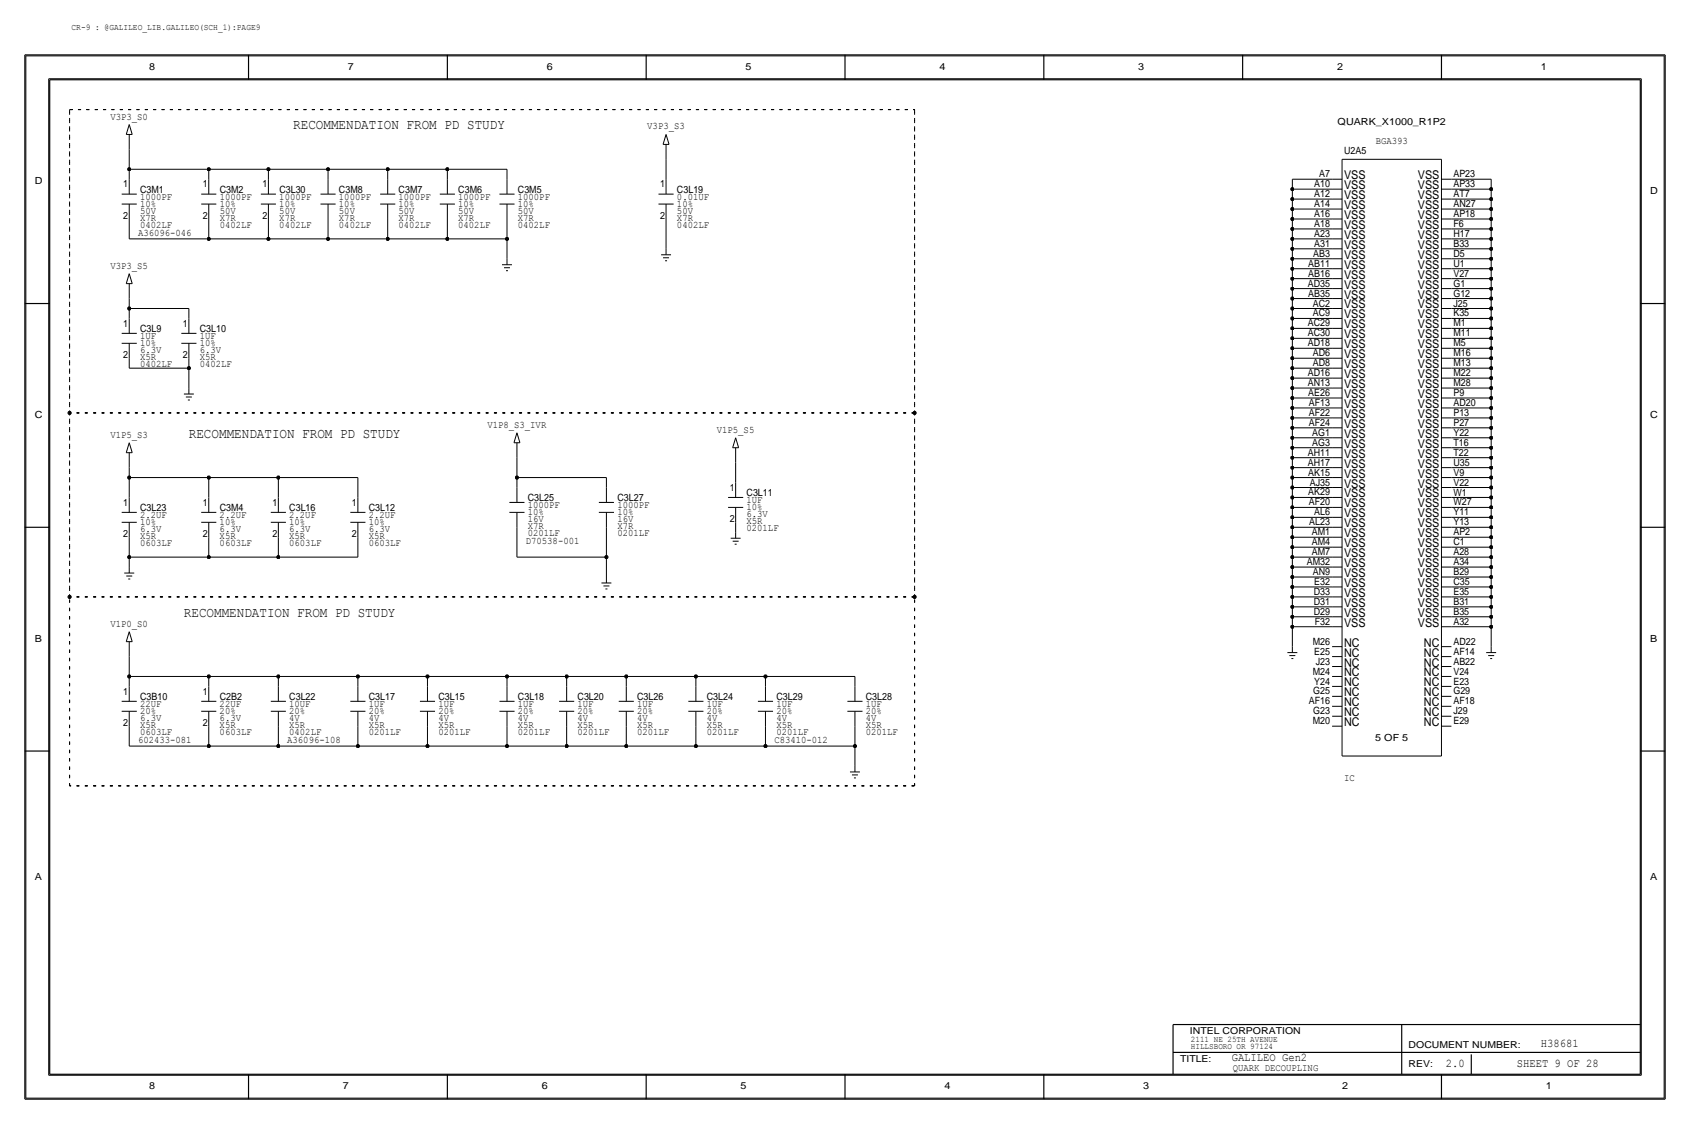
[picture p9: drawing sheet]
<svg xmlns="http://www.w3.org/2000/svg" width="432mm" height="287mm" viewBox="0 0 432 287" stroke-linecap="round" stroke-linejoin="round" font-family="sans-serif">
<g fill="none" stroke="#000" stroke-width=".26">
<path d="M6.6 14.3h418.6zM6.6 14.3v266.2zM425.2 14.3v266.2zM12.4 20.1v254.5zM12.4 20.1h407zM32.3 34.3h1.5zM33 31.8l-.7 2.5zM33 38.2v5zM33 34.3v3.9zM33 31.8l.8 2.5zM169.4 36.9h1.5zM170.2 36.9v3.8z"/>
<path d="M170.2 34.3l.7 2.6zM170.2 34.3l-.8 2.6zM419.4 20.1v254.5zM31.1 49.6h3.9zM31.1 52.1h3.9zM33 43.2h20.3zM33 55.9v5.1zM33 43.2v2.6zM33 52.1v3.8zM33 45.8v3.8zM51.4 49.6h3.9zM51.4 52.1h3.9z"/>
<path d="M53.3 55.9v5.1zM53.3 43.2v2.6zM53.3 43.2h15.3zM53.3 52.1v3.8zM53.3 45.8v3.8zM66.6 49.6h3.9zM66.6 52.1h3.9zM68.6 55.9v5.1zM68.6 43.2v2.6zM68.6 52.1v3.8zM68.6 45.8v3.8zM68.6 43.2h15.2z"/>
<path d="M81.9 49.6h3.9zM81.9 52.1h3.9zM83.8 55.9v5.1zM83.8 43.2v2.6zM83.8 52.1v3.8zM83.8 45.8v3.8zM83.8 43.2h15.3zM97.1 49.6h3.9zM97.1 52.1h3.9zM99.1 43.2h15.2zM99.1 55.9v5.1zM99.1 43.2v2.6z"/>
<path d="M99.1 52.1v3.8zM99.1 45.8v3.8zM112.4 49.6h3.8zM112.4 52.1h3.8zM114.3 43.2h15.2zM114.3 55.9v5.1zM114.3 43.2v2.6zM114.3 52.1v3.8zM114.3 45.8v3.8zM127.6 49.6h3.9zM127.6 52.1h3.9zM129.5 55.9v5.1z"/>
<path d="M129.5 43.2v2.6zM129.5 52.1v3.8zM129.5 45.8v3.8zM168.2 49.6h3.9zM168.2 52.1h3.9zM170.2 55.9v7.7zM170.2 40.7v5.1zM170.2 52.1v3.8zM170.2 45.8v3.8zM330.2 45.8h10.2zM330.2 45.8v2.5zM330.2 48.3h10.2z"/>
<path d="M330.2 48.3v2.6zM330.2 50.9h10.2zM330.2 50.9v2.5zM330.2 53.4h10.2zM330.2 53.4v2.5zM330.2 55.9h10.2zM330.2 55.9v2.6zM330.2 58.5h10.2zM330.2 58.5v2.5zM340.4 53.4h2.5zM340.4 55.9h2.5zM340.4 58.5h2.5z"/>
<path d="M340.4 45.8h2.5zM340.4 48.3h2.5zM340.4 50.9h2.5zM342.9 40.7h25.4zM342.9 40.7v152.4zM368.3 48.3h2.5zM368.3 50.9h2.5zM368.3 53.4h2.5zM368.3 55.9h2.5zM368.3 58.5h2.5zM368.3 45.8h2.5zM368.3 40.7v152.4z"/>
<path d="M370.8 45.8h10.2zM370.8 48.3h10.2zM370.8 50.9h10.2zM370.8 53.4h10.2zM370.8 55.9h10.2zM370.8 58.5h10.2zM381 45.8v2.5zM381 48.3v2.6zM381 50.9v2.5zM381 53.4v2.5zM381 55.9v2.6zM381 58.5v2.5z"/>
<path d="M32.3 72.4h1.5zM33 61h20.3zM33 78.8h15.3zM33 69.9l-.7 2.5zM33 78.8v2.5zM33 76.3v2.5zM33 72.4v3.9zM33 69.9l.8 2.5zM48.3 78.8v2.5zM53.3 61h15.3zM68.6 61h15.2zM83.8 61h15.3z"/>
<path d="M99.1 61h15.2zM114.3 61h15.2zM128.3 67.6h2.5zM128.8 68.4h1.5zM129.3 69.1h.5zM129.5 61v5.1zM129.5 66.1v1.5zM168.9 65.1h2.6zM169.4 65.8h1.5zM169.9 66.6h.5zM170.2 63.6v1.5zM330.2 68.6h10.2z"/>
<path d="M330.2 73.7h10.2zM330.2 78.8h10.2zM330.2 61h10.2zM330.2 61v2.6zM330.2 63.6h10.2zM330.2 66.1h10.2zM330.2 63.6v2.5zM330.2 66.1v2.5zM330.2 68.6v2.6zM330.2 71.2h10.2zM330.2 71.2v2.5zM330.2 73.7v2.6z"/>
<path d="M330.2 76.3h10.2zM330.2 76.3v2.5zM330.2 78.8v2.5zM340.4 68.6h2.5zM340.4 71.2h2.5zM340.4 73.7h2.5zM340.4 76.3h2.5zM340.4 66.1h2.5zM340.4 78.8h2.5zM340.4 61h2.5zM340.4 63.6h2.5zM368.3 68.6h2.5z"/>
<path d="M368.3 71.2h2.5zM368.3 73.7h2.5zM368.3 76.3h2.5zM368.3 78.8h2.5zM368.3 66.1h2.5zM368.3 61h2.5zM368.3 63.6h2.5zM370.8 71.2h10.2zM370.8 76.3h10.2zM370.8 61h10.2zM370.8 63.6h10.2zM370.8 66.1h10.2z"/>
<path d="M370.8 68.6h10.2zM370.8 73.7h10.2zM370.8 78.8h10.2zM381 61v2.6zM381 63.6v2.5zM381 66.1v2.5zM381 68.6v2.6zM381 71.2v2.5zM381 73.7v2.6zM381 76.3v2.5zM381 78.8v2.5zM31.1 85.1h3.9z"/>
<path d="M31.1 87.7h3.9zM33 94h15.3zM33 91.5v2.5zM33 87.7v3.8zM33 81.3v3.8zM46.3 85.1h3.9zM46.3 87.7h3.9zM48.3 94v5.1zM48.3 91.5v2.5zM48.3 87.7v3.8zM48.3 81.3v3.8zM48.3 99.1v1.5z"/>
<path d="M330.2 83.9h10.2zM330.2 89h10.2zM330.2 94h10.2zM330.2 99.1h10.2zM330.2 81.3h10.2zM330.2 81.3v2.6zM330.2 83.9v2.5zM330.2 86.4h10.2zM330.2 86.4v2.6zM330.2 89v2.5zM330.2 91.5h10.2zM330.2 91.5v2.5z"/>
<path d="M330.2 94v2.6zM330.2 96.6h10.2zM330.2 96.6v2.5zM330.2 99.1v2.6zM340.4 94h2.5zM340.4 96.6h2.5zM340.4 99.1h2.5zM340.4 91.5h2.5zM340.4 81.3h2.5zM340.4 83.9h2.5zM340.4 86.4h2.5zM340.4 89h2.5z"/>
<path d="M368.3 91.5h2.5zM368.3 94h2.5zM368.3 96.6h2.5zM368.3 99.1h2.5zM368.3 89h2.5zM368.3 81.3h2.5zM368.3 83.9h2.5zM368.3 86.4h2.5zM370.8 81.3h10.2zM370.8 86.4h10.2zM370.8 91.5h10.2zM370.8 96.6h10.2z"/>
<path d="M370.8 83.9h10.2zM370.8 89h10.2zM370.8 94h10.2zM370.8 99.1h10.2zM381 81.3v2.6zM381 83.9v2.5zM381 86.4v2.6zM381 89v2.5zM381 91.5v2.5zM381 94v2.6zM381 96.6v2.5zM381 99.1v2.6z"/>
<path d="M32.3 115.6h1.5zM33 113.1l-.7 2.5zM33 119.4v2.6zM33 115.6v3.8zM33 113.1l.8 2.5zM47 100.6h2.5zM47.5 101.4h1.5zM48 102.2h.5zM131.3 113.1h1.5zM132.1 116.9v5.1zM132.1 113.1v3.8zM132.1 110.5l.7 2.6z"/>
<path d="M132.1 110.5l-.8 2.6zM187.2 114.4h1.5zM188 118.2v5zM188 114.4v3.8zM188 111.8l.7 2.6zM188 111.8l-.8 2.6zM330.2 104.2h10.2zM330.2 109.3h10.2zM330.2 114.4h10.2zM330.2 119.4h10.2zM330.2 101.7h10.2zM330.2 101.7v2.5z"/>
<path d="M330.2 104.2v2.5zM330.2 106.7h10.2zM330.2 106.7v2.6zM330.2 109.3v2.5zM330.2 111.8h10.2zM330.2 111.8v2.6zM330.2 114.4v2.5zM330.2 116.9h10.2zM330.2 116.9v2.5zM330.2 119.4v2.6zM340.4 119.4h2.5zM340.4 116.9h2.5z"/>
<path d="M340.4 101.7h2.5zM340.4 104.2h2.5zM340.4 106.7h2.5zM340.4 109.3h2.5zM340.4 111.8h2.5zM340.4 114.4h2.5zM368.3 119.4h2.5zM368.3 116.9h2.5zM368.3 111.8h2.5zM368.3 114.4h2.5zM368.3 101.7h2.5zM368.3 104.2h2.5z"/>
<path d="M368.3 106.7h2.5zM368.3 109.3h2.5zM370.8 101.7h10.2zM370.8 106.7h10.2zM370.8 111.8h10.2zM370.8 116.9h10.2zM370.8 104.2h10.2zM370.8 109.3h10.2zM370.8 114.4h10.2zM370.8 119.4h10.2zM381 101.7v2.5zM381 104.2v2.5z"/>
<path d="M381 106.7v2.6zM381 109.3v2.5zM381 111.8v2.6zM381 114.4v2.5zM381 116.9v2.5zM381 119.4v2.6zM31.1 130.9h3.9zM31.1 133.4h3.9zM33 122h20.3zM33 122v5.1zM33 137.2v5.1zM33 133.4v3.8z"/>
<path d="M33 127.1v3.8zM51.4 130.9h3.9zM51.4 133.4h3.9zM53.3 122v5.1zM53.3 137.2v5.1zM53.3 133.4v3.8zM53.3 127.1v3.8zM53.3 122h17.8zM69.2 130.9h3.9zM69.2 133.4h3.9zM71.1 122h20.3zM71.1 122v5.1z"/>
<path d="M71.1 137.2v5.1zM71.1 133.4v3.8zM71.1 127.1v3.8zM89.5 130.9h3.9zM89.5 133.4h3.9zM91.4 122v5.1zM91.4 137.2v5.1zM91.4 133.4v3.8zM91.4 127.1v3.8zM130.1 128.3h3.9zM130.1 130.9h3.9zM132.1 122h22.8z"/>
<path d="M132.1 122v2.5zM132.1 134.7v7.6zM132.1 130.9v3.8zM132.1 124.5v3.8zM153 128.3h3.9zM153 130.9h3.9zM154.9 122v2.5zM154.9 134.7v7.6zM154.9 130.9v3.8zM154.9 124.5v3.8zM186 127.1h3.9zM186 129.6h3.9z"/>
<path d="M186.7 137.5h2.5zM187.2 138.2h1.5zM187.7 139h.5zM188 133.4v2.5zM188 135.9v1.6zM188 129.6v3.8zM188 123.2v3.9zM330.2 124.5h10.2zM330.2 129.6h10.2zM330.2 134.7h10.2zM330.2 139.8h10.2zM330.2 122h10.2z"/>
<path d="M330.2 122v2.5zM330.2 124.5v2.6zM330.2 127.1h10.2zM330.2 127.1v2.5zM330.2 129.6v2.5zM330.2 132.1h10.2zM330.2 132.1v2.6zM330.2 134.7v2.5zM330.2 137.2h10.2zM330.2 137.2v2.6zM330.2 139.8v2.5zM340.4 124.5h2.5z"/>
<path d="M340.4 122h2.5zM340.4 127.1h2.5zM340.4 129.6h2.5zM340.4 132.1h2.5zM340.4 134.7h2.5zM340.4 137.2h2.5zM340.4 139.8h2.5zM368.3 137.2h2.5zM368.3 122h2.5zM368.3 124.5h2.5zM368.3 127.1h2.5zM368.3 129.6h2.5z"/>
<path d="M368.3 132.1h2.5zM368.3 134.7h2.5zM368.3 139.8h2.5zM370.8 137.2h10.2zM370.8 132.1h10.2zM370.8 127.1h10.2zM370.8 122h10.2zM370.8 139.8h10.2zM370.8 134.7h10.2zM370.8 129.6h10.2zM370.8 124.5h10.2zM381 139.8v2.5z"/>
<path d="M381 137.2v2.6zM381 134.7v2.5zM381 132.1v2.6zM381 129.6v2.5zM381 127.1v2.5zM381 124.5v2.6zM381 122v2.5zM31.7 146.4h2.6zM32.3 147.1h1.5zM32.8 147.9h.5zM33 142.3h20.3zM33 142.3v2.5z"/>
<path d="M33 144.8v1.6zM53.3 142.3h17.8zM71.1 142.3h20.3zM132.1 142.3h22.8zM153.7 148.9h2.5zM154.2 149.7h1.5zM154.7 150.4h.5zM154.9 142.3v5.1zM154.9 147.4v1.5zM330.2 144.8h10.2zM330.2 149.9h10.2zM330.2 155h10.2z"/>
<path d="M330.2 142.3h10.2zM330.2 142.3v2.5zM330.2 144.8v2.6zM330.2 147.4h10.2zM330.2 147.4v2.5zM330.2 149.9v2.6zM330.2 152.5h10.2zM330.2 152.5v2.5zM330.2 155v2.5zM330.2 157.5h10.2zM330.2 157.5v2.6zM340.4 147.4h2.5z"/>
<path d="M340.4 144.8h2.5zM340.4 157.5h2.5zM340.4 155h2.5zM340.4 152.5h2.5zM340.4 149.9h2.5zM340.4 142.3h2.5zM368.3 157.5h2.5zM368.3 144.8h2.5zM368.3 147.4h2.5zM368.3 155h2.5zM368.3 149.9h2.5zM368.3 152.5h2.5z"/>
<path d="M368.3 142.3h2.5zM370.8 157.5h10.2zM370.8 152.5h10.2zM370.8 147.4h10.2zM370.8 142.3h10.2zM370.8 155h10.2zM370.8 149.9h10.2zM370.8 144.8h10.2zM381 157.5v2.6zM381 155v2.5zM381 152.5v2.5zM381 149.9v2.6z"/>
<path d="M381 147.4v2.5zM381 144.8v2.6zM381 142.3v2.5zM31.1 179.1h3.9zM32.3 163.9h1.5zM33 161.3l-.7 2.6zM33 172.8v2.5zM33 167.7v5.1zM33 172.8h20.3zM33 163.9v3.8zM33 161.3l.8 2.6zM33 175.3v3.8z"/>
<path d="M51.4 179.1h3.9zM53.3 172.8v2.5zM53.3 175.3v3.8zM53.3 172.8h17.8zM69.2 179.1h3.9zM71.1 172.8v2.5zM71.1 172.8h20.3zM71.1 175.3v3.8zM89.5 179.1h3.9zM91.4 172.8v2.5zM91.4 172.8h17.8zM91.4 175.3v3.8z"/>
<path d="M107.3 179.1h3.9zM109.2 172.8v2.5zM109.2 172.8h20.3zM109.2 175.3v3.8zM127.6 179.1h3.9zM129.5 172.8v2.5zM129.5 172.8h15.3zM129.5 175.3v3.8zM142.8 179.1h3.9zM144.8 172.8v2.5zM144.8 175.3v3.8zM144.8 172.8h15.2z"/>
<path d="M158.1 179.1h3.9zM160 172.8h17.8zM160 172.8v2.5zM160 175.3v3.8zM175.9 179.1h3.8zM177.8 172.8v2.5zM177.8 172.8h17.8zM177.8 175.3v3.8zM193.6 179.1h3.9zM195.6 172.8h22.8zM195.6 172.8v2.5zM195.6 175.3v3.8z"/>
<path d="M216.5 179.1h3.9zM218.4 172.8v2.5zM218.4 175.3v3.8zM328.9 166.7h2.6zM329.4 167.4h1.6zM329.9 168.2h.6zM330.2 160.1h10.2zM330.2 160.1v5.1zM330.2 165.2v1.5zM340.4 177.9h2.5zM340.4 175.3h2.5zM340.4 172.8h2.5z"/>
<path d="M340.4 170.2h2.5zM340.4 167.7h2.5zM340.4 165.2h2.5zM340.4 160.1h2.5zM368.3 177.9h2.5zM368.3 175.3h2.5zM368.3 172.8h2.5zM368.3 170.2h2.5zM368.3 167.7h2.5zM368.3 165.2h2.5zM368.3 160.1h2.5zM370.8 160.1h10.2z"/>
<path d="M379.7 166.7h2.6zM380.2 167.4h1.6zM380.7 168.2h.6zM381 160.1v5.1zM381 165.2v1.5zM31.1 181.7h3.9zM33 185.5v5.1zM33 190.6h20.3zM33 181.7v3.8zM51.4 181.7h3.9zM53.3 185.5v5.1zM53.3 190.6h17.8z"/>
<path d="M53.3 181.7v3.8zM69.2 181.7h3.9zM71.1 190.6h20.3zM71.1 185.5v5.1zM71.1 181.7v3.8zM89.5 181.7h3.9zM91.4 185.5v5.1zM91.4 181.7v3.8zM91.4 190.6h17.8zM107.3 181.7h3.9zM109.2 190.6h20.3zM109.2 185.5v5.1z"/>
<path d="M109.2 181.7v3.8zM127.6 181.7h3.9zM129.5 185.5v5.1zM129.5 181.7v3.8zM129.5 190.6h15.3zM142.8 181.7h3.9zM144.8 185.5v5.1zM144.8 181.7v3.8zM144.8 190.6h15.2zM158.1 181.7h3.9zM160 190.6h17.8zM160 185.5v5.1z"/>
<path d="M160 181.7v3.8zM175.9 181.7h3.8zM177.8 185.5v5.1zM177.8 181.7v3.8zM177.8 190.6h17.8zM193.6 181.7h3.9zM195.6 190.6h22.8zM195.6 185.5v5.1zM195.6 181.7v3.8zM216.5 181.7h3.9zM217.2 197.2h2.5zM217.7 197.9h1.5z"/>
<path d="M218.2 198.7h.5zM218.4 190.6v5zM218.4 185.5v5.1zM218.4 195.6v1.6zM218.4 181.7v3.8zM340.4 185.5h2.5zM340.4 182.9h2.5zM340.4 180.4h2.5zM342.9 193.1h25.4zM368.3 185.5h2.5zM368.3 182.9h2.5zM368.3 180.4h2.5z"/>
<path d="M12.4 274.6h407zM6.6 280.5h418.6z"/>
</g>
<path d="M17.8 28h215.9zM17.8 28v77.5zM233.7 28v77.5zM17.8 105.5v47zM17.8 105.5h215.9zM233.7 105.5v47zM17.8 152.5v48.2zM17.8 152.5h215.9zM233.7 152.5v48.2zM17.8 200.7h215.9z" fill="none" stroke="#000" stroke-width=".26" stroke-dasharray=".7 1.4" stroke-linecap="butt"/>
<g fill="#000" stroke="#000" stroke-width=".26">
<circle cx="33" cy="43.2" r=".41"/>
<circle cx="53.3" cy="43.2" r=".41"/>
<circle cx="68.6" cy="43.2" r=".41"/>
<circle cx="83.8" cy="43.2" r=".41"/>
<circle cx="99.1" cy="43.2" r=".41"/>
<circle cx="114.3" cy="43.2" r=".41"/>
<circle cx="330.2" cy="50.9" r=".41"/>
<circle cx="330.2" cy="55.9" r=".41"/>
<circle cx="330.2" cy="53.4" r=".41"/>
<circle cx="330.2" cy="58.5" r=".41"/>
<circle cx="330.2" cy="48.3" r=".41"/>
<circle cx="381" cy="58.5" r=".41"/>
<circle cx="381" cy="55.9" r=".41"/>
<circle cx="381" cy="50.9" r=".41"/>
<circle cx="381" cy="53.4" r=".41"/>
<circle cx="381" cy="48.3" r=".41"/>
<circle cx="33" cy="78.8" r=".41"/>
<circle cx="53.3" cy="61" r=".41"/>
<circle cx="68.6" cy="61" r=".41"/>
<circle cx="83.8" cy="61" r=".41"/>
<circle cx="99.1" cy="61" r=".41"/>
<circle cx="114.3" cy="61" r=".41"/>
<circle cx="129.5" cy="61" r=".41"/>
<circle cx="330.2" cy="76.3" r=".41"/>
<circle cx="330.2" cy="73.7" r=".41"/>
<circle cx="330.2" cy="68.6" r=".41"/>
<circle cx="330.2" cy="78.8" r=".41"/>
<circle cx="330.2" cy="61" r=".41"/>
<circle cx="330.2" cy="71.2" r=".41"/>
<circle cx="330.2" cy="66.1" r=".41"/>
<circle cx="330.2" cy="63.6" r=".41"/>
<circle cx="381" cy="76.3" r=".41"/>
<circle cx="381" cy="68.6" r=".41"/>
<circle cx="381" cy="73.7" r=".41"/>
<circle cx="381" cy="61" r=".41"/>
<circle cx="381" cy="71.2" r=".41"/>
<circle cx="381" cy="66.1" r=".41"/>
<circle cx="381" cy="78.8" r=".41"/>
<circle cx="381" cy="63.6" r=".41"/>
<circle cx="48.3" cy="94" r=".41"/>
<circle cx="330.2" cy="83.9" r=".41"/>
<circle cx="330.2" cy="81.3" r=".41"/>
<circle cx="330.2" cy="96.6" r=".41"/>
<circle cx="330.2" cy="89" r=".41"/>
<circle cx="330.2" cy="86.4" r=".41"/>
<circle cx="330.2" cy="94" r=".41"/>
<circle cx="330.2" cy="91.5" r=".41"/>
<circle cx="330.2" cy="99.1" r=".41"/>
<circle cx="381" cy="86.4" r=".41"/>
<circle cx="381" cy="99.1" r=".41"/>
<circle cx="381" cy="96.6" r=".41"/>
<circle cx="381" cy="89" r=".41"/>
<circle cx="381" cy="91.5" r=".41"/>
<circle cx="381" cy="83.9" r=".41"/>
<circle cx="381" cy="81.3" r=".41"/>
<circle cx="381" cy="94" r=".41"/>
<circle cx="17.8" cy="105.5" r=".41"/>
<circle cx="233.7" cy="105.5" r=".41"/>
<circle cx="330.2" cy="109.3" r=".41"/>
<circle cx="330.2" cy="106.7" r=".41"/>
<circle cx="330.2" cy="101.7" r=".41"/>
<circle cx="330.2" cy="104.2" r=".41"/>
<circle cx="330.2" cy="119.4" r=".41"/>
<circle cx="330.2" cy="114.4" r=".41"/>
<circle cx="330.2" cy="116.9" r=".41"/>
<circle cx="330.2" cy="111.8" r=".41"/>
<circle cx="381" cy="114.4" r=".41"/>
<circle cx="381" cy="109.3" r=".41"/>
<circle cx="381" cy="111.8" r=".41"/>
<circle cx="381" cy="119.4" r=".41"/>
<circle cx="381" cy="101.7" r=".41"/>
<circle cx="381" cy="104.2" r=".41"/>
<circle cx="381" cy="106.7" r=".41"/>
<circle cx="381" cy="116.9" r=".41"/>
<circle cx="33" cy="122" r=".41"/>
<circle cx="53.3" cy="122" r=".41"/>
<circle cx="71.1" cy="122" r=".41"/>
<circle cx="132.1" cy="122" r=".41"/>
<circle cx="330.2" cy="137.2" r=".41"/>
<circle cx="330.2" cy="132.1" r=".41"/>
<circle cx="330.2" cy="124.5" r=".41"/>
<circle cx="330.2" cy="139.8" r=".41"/>
<circle cx="330.2" cy="134.7" r=".41"/>
<circle cx="330.2" cy="129.6" r=".41"/>
<circle cx="330.2" cy="122" r=".41"/>
<circle cx="330.2" cy="127.1" r=".41"/>
<circle cx="381" cy="129.6" r=".41"/>
<circle cx="381" cy="127.1" r=".41"/>
<circle cx="381" cy="137.2" r=".41"/>
<circle cx="381" cy="134.7" r=".41"/>
<circle cx="381" cy="139.8" r=".41"/>
<circle cx="381" cy="132.1" r=".41"/>
<circle cx="381" cy="122" r=".41"/>
<circle cx="381" cy="124.5" r=".41"/>
<circle cx="17.8" cy="152.5" r=".41"/>
<circle cx="33" cy="142.3" r=".41"/>
<circle cx="53.3" cy="142.3" r=".41"/>
<circle cx="71.1" cy="142.3" r=".41"/>
<circle cx="154.9" cy="142.3" r=".41"/>
<circle cx="233.7" cy="152.5" r=".41"/>
<circle cx="330.2" cy="152.5" r=".41"/>
<circle cx="330.2" cy="147.4" r=".41"/>
<circle cx="330.2" cy="142.3" r=".41"/>
<circle cx="330.2" cy="155" r=".41"/>
<circle cx="330.2" cy="149.9" r=".41"/>
<circle cx="330.2" cy="144.8" r=".41"/>
<circle cx="330.2" cy="157.5" r=".41"/>
<circle cx="381" cy="152.5" r=".41"/>
<circle cx="381" cy="147.4" r=".41"/>
<circle cx="381" cy="149.9" r=".41"/>
<circle cx="381" cy="142.3" r=".41"/>
<circle cx="381" cy="155" r=".41"/>
<circle cx="381" cy="157.5" r=".41"/>
<circle cx="381" cy="144.8" r=".41"/>
<circle cx="33" cy="172.8" r=".41"/>
<circle cx="53.3" cy="172.8" r=".41"/>
<circle cx="71.1" cy="172.8" r=".41"/>
<circle cx="91.4" cy="172.8" r=".41"/>
<circle cx="109.2" cy="172.8" r=".41"/>
<circle cx="129.5" cy="172.8" r=".41"/>
<circle cx="144.8" cy="172.8" r=".41"/>
<circle cx="160" cy="172.8" r=".41"/>
<circle cx="177.8" cy="172.8" r=".41"/>
<circle cx="195.6" cy="172.8" r=".41"/>
<circle cx="330.2" cy="160.1" r=".41"/>
<circle cx="381" cy="160.1" r=".41"/>
<circle cx="53.3" cy="190.6" r=".41"/>
<circle cx="71.1" cy="190.6" r=".41"/>
<circle cx="91.4" cy="190.6" r=".41"/>
<circle cx="109.2" cy="190.6" r=".41"/>
<circle cx="129.5" cy="190.6" r=".41"/>
<circle cx="144.8" cy="190.6" r=".41"/>
<circle cx="160" cy="190.6" r=".41"/>
<circle cx="177.8" cy="190.6" r=".41"/>
<circle cx="195.6" cy="190.6" r=".41"/>
<circle cx="218.4" cy="190.6" r=".41"/>
</g>
<g fill="none" stroke="#000" stroke-width=".3">
<path d="M6.3 14v266.7zM6.4 14h419zM63.5 14v6.4zM114.3 14v6.4zM165.1 14v6.4zM215.9 14v6.4zM266.7 14v6.4zM317.5 14v6.4zM368.3 14v6.4zM425.4 14v266.7zM12.7 20.4h406.4zM12.7 20.4v254z"/>
<path d="M419.1 20.4v254zM6.3 77.5h6.4zM419.1 77.5h6.3zM6.3 134.7h6.4zM419.1 134.7h6.3zM6.3 191.8h6.4zM419.1 191.8h6.3zM12.7 274.4h406.4zM63.5 274.4v6.3zM114.3 274.4v6.3zM165.1 274.4v6.3zM215.9 274.4v6.3z"/>
<path d="M266.7 274.4v6.3zM299.7 268.8h119.4zM299.7 261.7v12.7zM299.7 261.7h119.4zM358.1 261.7v12.7zM368.3 274.4v6.3zM375.9 269.3v5.1zM6.4 280.7h419z"/>
</g>
<g font-size="3.6">
<text x="74.9" y="33.1">RECOMMENDATION FROM PD STUDY</text>
<text x="48.3" y="111.8">RECOMMENDATION FROM PD STUDY</text>
<text x="47" y="157.5">RECOMMENDATION FROM PD STUDY</text>
</g>
<g font-size="3.1">
<text x="343.4" y="45.8">VSS</text>
<text x="362.3" y="45.8">VSS</text>
<text x="343.4" y="53.4">VSS</text>
<text x="343.4" y="48.3">VSS</text>
<text x="343.4" y="50.9">VSS</text>
<text x="362.3" y="48.3">VSS</text>
<text x="362.3" y="50.9">VSS</text>
<text x="362.3" y="53.4">VSS</text>
<text x="343.4" y="55.9">VSS</text>
<text x="343.4" y="58.5">VSS</text>
<text x="362.3" y="55.9">VSS</text>
<text x="362.3" y="58.5">VSS</text>
<text x="343.4" y="61">VSS</text>
<text x="343.4" y="63.6">VSS</text>
<text x="362.3" y="61">VSS</text>
<text x="362.3" y="63.6">VSS</text>
<text x="343.4" y="68.6">VSS</text>
<text x="343.4" y="71.2">VSS</text>
<text x="343.4" y="66.1">VSS</text>
<text x="362.3" y="68.6">VSS</text>
<text x="362.3" y="71.2">VSS</text>
<text x="362.3" y="66.1">VSS</text>
<text x="343.4" y="73.7">VSS</text>
<text x="343.4" y="76.3">VSS</text>
<text x="362.3" y="73.7">VSS</text>
<text x="362.3" y="76.3">VSS</text>
<text x="343.4" y="78.8">VSS</text>
<text x="343.4" y="81.3">VSS</text>
<text x="343.4" y="83.9">VSS</text>
<text x="362.3" y="78.8">VSS</text>
<text x="362.3" y="81.3">VSS</text>
<text x="362.3" y="83.9">VSS</text>
<text x="343.4" y="86.4">VSS</text>
<text x="343.4" y="89">VSS</text>
<text x="362.3" y="89">VSS</text>
<text x="362.3" y="86.4">VSS</text>
<text x="343.4" y="94">VSS</text>
<text x="343.4" y="91.5">VSS</text>
<text x="362.3" y="91.5">VSS</text>
<text x="362.3" y="94">VSS</text>
<text x="343.4" y="96.6">VSS</text>
<text x="343.4" y="99.1">VSS</text>
<text x="343.4" y="101.7">VSS</text>
<text x="362.3" y="96.6">VSS</text>
<text x="362.3" y="99.1">VSS</text>
<text x="362.3" y="101.7">VSS</text>
<text x="343.4" y="104.2">VSS</text>
<text x="343.4" y="106.7">VSS</text>
<text x="362.3" y="104.2">VSS</text>
<text x="362.3" y="106.7">VSS</text>
<text x="343.4" y="109.3">VSS</text>
<text x="343.4" y="111.8">VSS</text>
<text x="362.3" y="111.8">VSS</text>
<text x="362.3" y="109.3">VSS</text>
<text x="343.4" y="119.4">VSS</text>
<text x="343.4" y="114.4">VSS</text>
<text x="343.4" y="116.9">VSS</text>
<text x="362.3" y="114.4">VSS</text>
<text x="362.3" y="116.9">VSS</text>
<text x="362.3" y="119.4">VSS</text>
<text x="343.4" y="124.5">VSS</text>
<text x="343.4" y="122">VSS</text>
<text x="362.3" y="122">VSS</text>
<text x="362.3" y="124.5">VSS</text>
<text x="343.4" y="127.1">VSS</text>
<text x="343.4" y="129.6">VSS</text>
<text x="362.3" y="127.1">VSS</text>
<text x="362.3" y="129.6">VSS</text>
<text x="343.4" y="132.1">VSS</text>
<text x="343.4" y="134.7">VSS</text>
<text x="343.4" y="137.2">VSS</text>
<text x="362.3" y="137.2">VSS</text>
<text x="362.3" y="132.1">VSS</text>
<text x="362.3" y="134.7">VSS</text>
<text x="343.4" y="139.8">VSS</text>
<text x="343.4" y="142.3">VSS</text>
<text x="362.3" y="139.8">VSS</text>
<text x="362.3" y="142.3">VSS</text>
<text x="343.4" y="147.4">VSS</text>
<text x="343.4" y="144.8">VSS</text>
<text x="343.4" y="149.9">VSS</text>
<text x="362.3" y="149.9">VSS</text>
<text x="362.3" y="147.4">VSS</text>
<text x="362.3" y="144.8">VSS</text>
<text x="343.4" y="152.5">VSS</text>
<text x="343.4" y="155">VSS</text>
<text x="362.3" y="152.5">VSS</text>
<text x="362.3" y="155">VSS</text>
<text x="343.4" y="157.5">VSS</text>
<text x="343.4" y="160.1">VSS</text>
<text x="362.3" y="160.1">VSS</text>
<text x="362.3" y="157.5">VSS</text>
<text x="343.4" y="165.2">NC</text>
<text x="343.4" y="167.7">NC</text>
<text x="363.8" y="165.2">NC</text>
<text x="363.8" y="167.7">NC</text>
<text x="343.4" y="170.2">NC</text>
<text x="343.4" y="172.8">NC</text>
<text x="363.8" y="170.2">NC</text>
<text x="363.8" y="172.8">NC</text>
<text x="343.4" y="175.3">NC</text>
<text x="343.4" y="177.9">NC</text>
<text x="363.8" y="175.3">NC</text>
<text x="363.8" y="177.9">NC</text>
<text x="343.4" y="180.4">NC</text>
<text x="343.4" y="182.9">NC</text>
<text x="343.4" y="185.5">NC</text>
<text x="363.8" y="180.4">NC</text>
<text x="363.8" y="182.9">NC</text>
<text x="363.8" y="185.5">NC</text>
</g>
<g font-size="3">
<text x="393.7" y="267.5">H38681</text>
<text x="314.7" y="271.1">GALILEO Gen2</text>
<text x="369.4" y="272.6">2.0</text>
<text x="387.6" y="272.6">SHEET 9 OF 28</text>
</g>
<g font-size="2.6">
<text x="28.2" y="30.5">V3P3_S0</text>
<text x="165.4" y="33.1">V3P3_S3</text>
<text x="343.4" y="39.4">U2A5</text>
<text x="351.5" y="36.8">BGA393</text>
<text x="31.5" y="47.8">1</text>
<text x="51.8" y="47.8">1</text>
<text x="67.1" y="47.8">1</text>
<text x="168.7" y="47.8">1</text>
<text x="335.8" y="47.8">A10</text>
<text x="337.1" y="45.3">A7</text>
<text x="371.3" y="47.8">AP33</text>
<text x="371.3" y="45.3">AP23</text>
<text x="35.8" y="51.1">1000PF</text>
<text x="35.8" y="52.9">10%</text>
<text x="35.8" y="49.3">C3M1</text>
<text x="56.1" y="52.9">10%</text>
<text x="56.1" y="51.1">1000PF</text>
<text x="56.1" y="49.3">C3M2</text>
<text x="71.4" y="51.1">1000PF</text>
<text x="71.4" y="52.9">10%</text>
<text x="71.4" y="49.3">C3L30</text>
<text x="86.6" y="51.1">1000PF</text>
<text x="86.6" y="52.9">10%</text>
<text x="86.6" y="49.3">C3M8</text>
<text x="101.8" y="52.9">10%</text>
<text x="101.8" y="51.1">1000PF</text>
<text x="101.9" y="49.3">C3M7</text>
<text x="117.1" y="51.1">1000PF</text>
<text x="117.1" y="52.9">10%</text>
<text x="117.1" y="49.3">C3M6</text>
<text x="132.3" y="52.9">10%</text>
<text x="132.3" y="51.1">1000PF</text>
<text x="132.3" y="49.3">C3M5</text>
<text x="173" y="51.1">0.01UF</text>
<text x="173" y="52.9">10%</text>
<text x="173" y="49.3">C3L19</text>
<text x="335.8" y="52.9">A14</text>
<text x="335.8" y="50.4">A12</text>
<text x="371.3" y="50.3">AT7</text>
<text x="371.3" y="52.9">AN27</text>
<text x="31.5" y="56">2</text>
<text x="35.8" y="56.4">X7R</text>
<text x="35.8" y="58.2">0402LF</text>
<text x="35.8" y="54.7">50V</text>
<text x="51.8" y="56">2</text>
<text x="56.1" y="54.7">50V</text>
<text x="56.1" y="58.2">0402LF</text>
<text x="56.1" y="56.4">X7R</text>
<text x="67.1" y="56">2</text>
<text x="71.4" y="58.2">0402LF</text>
<text x="71.4" y="56.4">X7R</text>
<text x="71.4" y="54.7">50V</text>
<text x="86.6" y="58.2">0402LF</text>
<text x="86.6" y="54.7">50V</text>
<text x="86.6" y="56.4">X7R</text>
<text x="101.8" y="56.4">X7R</text>
<text x="101.8" y="58.2">0402LF</text>
<text x="101.8" y="54.7">50V</text>
<text x="117.1" y="58.2">0402LF</text>
<text x="117.1" y="54.7">50V</text>
<text x="117.1" y="56.4">X7R</text>
<text x="132.3" y="58.2">0402LF</text>
<text x="132.3" y="54.7">50V</text>
<text x="132.3" y="56.4">X7R</text>
<text x="168.7" y="56">2</text>
<text x="173" y="58.2">0402LF</text>
<text x="173" y="56.4">X7R</text>
<text x="173" y="54.7">50V</text>
<text x="335.8" y="55.4">A16</text>
<text x="335.8" y="58">A18</text>
<text x="371.3" y="55.4">AP18</text>
<text x="371.3" y="58">F6</text>
<text x="35.3" y="60.3">A36096-046</text>
<text x="335.5" y="65.6">AB3</text>
<text x="335.8" y="60.5">A23</text>
<text x="335.8" y="63.1">A31</text>
<text x="371.3" y="60.5">H17</text>
<text x="371.3" y="63.1">B33</text>
<text x="371.3" y="65.6">D5</text>
<text x="28.2" y="68.6">V3P3_S5</text>
<text x="334.3" y="68.1">AB11</text>
<text x="334.3" y="70.7">AB16</text>
<text x="371.3" y="68.1">U1</text>
<text x="371.3" y="70.7">V27</text>
<text x="334.2" y="73.2">AD35</text>
<text x="334.3" y="75.7">AB35</text>
<text x="371.3" y="73.2">G1</text>
<text x="371.3" y="75.7">G12</text>
<text x="31.5" y="83.4">1</text>
<text x="46.7" y="83.4">1</text>
<text x="334.2" y="83.4">AC29</text>
<text x="335.4" y="78.3">AC2</text>
<text x="335.4" y="80.8">AC9</text>
<text x="371.3" y="78.3">J25</text>
<text x="371.3" y="80.8">K35</text>
<text x="371.3" y="83.4">M1</text>
<text x="35.8" y="88.4">10%</text>
<text x="35.8" y="86.7">1UF</text>
<text x="35.8" y="84.9">C3L9</text>
<text x="51" y="88.5">10%</text>
<text x="51" y="86.7">1UF</text>
<text x="51.1" y="84.9">C3L10</text>
<text x="334.2" y="85.9">AC30</text>
<text x="334.2" y="88.5">AD18</text>
<text x="371.3" y="88.4">M5</text>
<text x="371.3" y="85.9">M11</text>
<text x="31.5" y="91.5">2</text>
<text x="35.8" y="93.8">0402LF</text>
<text x="35.8" y="92">X5R</text>
<text x="35.8" y="90.2">6.3V</text>
<text x="46.7" y="91.5">2</text>
<text x="51" y="93.8">0402LF</text>
<text x="51" y="90.2">6.3V</text>
<text x="51" y="92">X5R</text>
<text x="335.4" y="93.5">AD8</text>
<text x="335.4" y="91">AD6</text>
<text x="371.3" y="91">M16</text>
<text x="371.3" y="93.5">M13</text>
<text x="334.2" y="96.1">AD16</text>
<text x="334.2" y="98.6">AN13</text>
<text x="334.3" y="101.1">AE26</text>
<text x="371.3" y="96.1">M22</text>
<text x="371.3" y="98.6">M28</text>
<text x="371.3" y="101.2">P9</text>
<text x="334.4" y="103.7">AF13</text>
<text x="334.4" y="106.2">AF22</text>
<text x="371.3" y="103.7">AD20</text>
<text x="371.3" y="106.2">P13</text>
<text x="28.2" y="111.8">V1P5_S3</text>
<text x="124.6" y="109.3">V1P8_S3_IVR</text>
<text x="183.2" y="110.5">V1P5_S5</text>
<text x="334.4" y="108.8">AF24</text>
<text x="335.3" y="111.3">AG1</text>
<text x="335.3" y="113.9">AG3</text>
<text x="371.3" y="111.3">Y22</text>
<text x="371.3" y="113.8">T16</text>
<text x="371.3" y="108.8">P27</text>
<text x="334.2" y="118.9">AH17</text>
<text x="334.2" y="116.4">AH11</text>
<text x="371.3" y="116.4">T22</text>
<text x="371.3" y="118.9">U35</text>
<text x="186.4" y="125.3">1</text>
<text x="334.3" y="121.5">AK15</text>
<text x="334.7" y="124">AJ35</text>
<text x="371.3" y="121.5">V9</text>
<text x="371.3" y="124">V22</text>
<text x="31.5" y="129.1">1</text>
<text x="35.8" y="130.6">C3L23</text>
<text x="51.8" y="129.1">1</text>
<text x="56.1" y="130.6">C3M4</text>
<text x="69.6" y="129.1">1</text>
<text x="73.9" y="130.6">C3L16</text>
<text x="89.9" y="129.1">1</text>
<text x="94.2" y="130.6">C3L12</text>
<text x="134.9" y="131.6">10%</text>
<text x="134.9" y="129.8">1000PF</text>
<text x="134.9" y="128.1">C3L25</text>
<text x="157.7" y="131.6">10%</text>
<text x="157.7" y="129.8">1000PF</text>
<text x="157.7" y="128.1">C3L27</text>
<text x="190.8" y="130.3">10%</text>
<text x="190.8" y="128.6">1UF</text>
<text x="190.8" y="126.8">C3L11</text>
<text x="334.3" y="126.5">AK29</text>
<text x="334.4" y="129.1">AF20</text>
<text x="335.8" y="131.6">AL6</text>
<text x="371.3" y="126.6">W1</text>
<text x="371.3" y="129.1">W27</text>
<text x="371.3" y="131.6">Y11</text>
<text x="31.5" y="137.3">2</text>
<text x="35.8" y="132.4">2.2UF</text>
<text x="35.8" y="135.9">6.3V</text>
<text x="35.8" y="137.7">X5R</text>
<text x="35.8" y="134.2">10%</text>
<text x="51.8" y="137.2">2</text>
<text x="56.1" y="135.9">6.3V</text>
<text x="56.1" y="134.2">10%</text>
<text x="56.1" y="137.7">X5R</text>
<text x="56.1" y="132.4">2.2UF</text>
<text x="69.6" y="137.2">2</text>
<text x="73.9" y="132.4">2.2UF</text>
<text x="73.9" y="136">6.3V</text>
<text x="73.9" y="134.2">10%</text>
<text x="73.9" y="137.7">X5R</text>
<text x="89.9" y="137.2">2</text>
<text x="94.2" y="137.7">X5R</text>
<text x="94.2" y="132.4">2.2UF</text>
<text x="94.2" y="134.2">10%</text>
<text x="94.2" y="135.9">6.3V</text>
<text x="134.9" y="135.2">X7R</text>
<text x="134.9" y="137">0201LF</text>
<text x="134.9" y="133.4">16V</text>
<text x="157.7" y="137">0201LF</text>
<text x="157.7" y="133.4">16V</text>
<text x="157.7" y="135.2">X7R</text>
<text x="186.4" y="133.4">2</text>
<text x="190.8" y="132.1">6.3V</text>
<text x="190.8" y="135.7">0201LF</text>
<text x="190.8" y="133.9">X5R</text>
<text x="334.5" y="134.2">AL23</text>
<text x="335.2" y="136.7">AM1</text>
<text x="371.3" y="136.7">AP2</text>
<text x="371.3" y="134.2">Y13</text>
<text x="35.8" y="139.5">0603LF</text>
<text x="56.1" y="139.5">0603LF</text>
<text x="73.9" y="139.5">0603LF</text>
<text x="94.2" y="139.5">0603LF</text>
<text x="134.4" y="139">D70538-001</text>
<text x="335.2" y="139.3">AM4</text>
<text x="335.2" y="141.8">AM7</text>
<text x="371.3" y="139.3">C1</text>
<text x="371.3" y="141.8">A28</text>
<text x="333.9" y="144.3">AM32</text>
<text x="335.4" y="146.9">AN9</text>
<text x="335.8" y="149.4">E32</text>
<text x="371.3" y="149.4">C35</text>
<text x="371.3" y="146.9">B29</text>
<text x="371.3" y="144.3">A34</text>
<text x="335.7" y="152">D33</text>
<text x="335.7" y="154.5">D31</text>
<text x="371.3" y="152">E35</text>
<text x="371.3" y="154.5">B31</text>
<text x="28.2" y="160.1">V1P0_S0</text>
<text x="335.7" y="157">D29</text>
<text x="335.9" y="159.6">F32</text>
<text x="371.3" y="159.6">A32</text>
<text x="371.3" y="157">B35</text>
<text x="335.4" y="164.7">M26</text>
<text x="335.8" y="167.2">E25</text>
<text x="371.3" y="164.7">AD22</text>
<text x="371.3" y="167.2">AF14</text>
<text x="335.4" y="172.3">M24</text>
<text x="336.2" y="169.7">J23</text>
<text x="371.3" y="169.8">AB22</text>
<text x="371.3" y="172.3">V24</text>
<text x="31.5" y="177.4">1</text>
<text x="35.8" y="178.9">C3B10</text>
<text x="51.8" y="177.4">1</text>
<text x="56.1" y="178.9">C2B2</text>
<text x="73.9" y="178.9">C3L22</text>
<text x="94.2" y="178.9">C3L17</text>
<text x="112" y="178.9">C3L15</text>
<text x="132.3" y="178.9">C3L18</text>
<text x="147.6" y="178.9">C3L20</text>
<text x="162.8" y="178.9">C3L26</text>
<text x="180.6" y="178.9">C3L24</text>
<text x="198.4" y="178.9">C3L29</text>
<text x="221.2" y="178.9">C3L28</text>
<text x="334.4" y="179.9">AF16</text>
<text x="335.5" y="177.4">G25</text>
<text x="335.8" y="174.8">Y24</text>
<text x="371.3" y="174.8">E23</text>
<text x="371.3" y="177.4">G29</text>
<text x="371.3" y="179.9">AF18</text>
<text x="31.5" y="185.5">2</text>
<text x="35.8" y="182.4">20%</text>
<text x="35.8" y="180.7">22UF</text>
<text x="35.8" y="186">X5R</text>
<text x="35.8" y="184.2">6.3V</text>
<text x="51.8" y="185.5">2</text>
<text x="56.1" y="182.4">20%</text>
<text x="56.1" y="180.7">22UF</text>
<text x="56.1" y="186">X5R</text>
<text x="56.1" y="184.2">6.3V</text>
<text x="73.9" y="180.7">10UF</text>
<text x="73.9" y="182.4">20%</text>
<text x="73.9" y="184.2">4V</text>
<text x="73.9" y="186">X5R</text>
<text x="94.2" y="180.7">1UF</text>
<text x="94.2" y="186">X5R</text>
<text x="94.2" y="182.4">20%</text>
<text x="94.2" y="184.2">4V</text>
<text x="112" y="182.4">20%</text>
<text x="112" y="180.7">1UF</text>
<text x="112" y="184.2">4V</text>
<text x="112" y="186">X5R</text>
<text x="132.3" y="182.4">20%</text>
<text x="132.3" y="180.7">1UF</text>
<text x="132.3" y="184.2">4V</text>
<text x="132.3" y="186">X5R</text>
<text x="147.6" y="180.7">1UF</text>
<text x="147.6" y="182.4">20%</text>
<text x="147.6" y="186">X5R</text>
<text x="147.6" y="184.2">4V</text>
<text x="162.8" y="180.7">1UF</text>
<text x="162.8" y="182.4">20%</text>
<text x="162.8" y="186">X5R</text>
<text x="162.8" y="184.2">4V</text>
<text x="180.6" y="184.2">4V</text>
<text x="180.6" y="186">X5R</text>
<text x="180.6" y="180.7">1UF</text>
<text x="180.6" y="182.4">20%</text>
<text x="198.4" y="184.2">4V</text>
<text x="198.4" y="186">X5R</text>
<text x="198.4" y="180.6">1UF</text>
<text x="198.4" y="182.4">20%</text>
<text x="221.2" y="180.6">1UF</text>
<text x="221.2" y="182.4">20%</text>
<text x="221.2" y="184.2">4V</text>
<text x="221.2" y="186">X5R</text>
<text x="335.4" y="185">M20</text>
<text x="335.5" y="182.4">G23</text>
<text x="371.3" y="182.5">J29</text>
<text x="371.3" y="185">E29</text>
<text x="35.3" y="189.8">602433-081</text>
<text x="35.8" y="187.8">0603LF</text>
<text x="56.1" y="187.8">0603LF</text>
<text x="73.4" y="189.8">A36096-108</text>
<text x="73.9" y="187.8">0402LF</text>
<text x="94.2" y="187.8">0201LF</text>
<text x="112" y="187.8">0201LF</text>
<text x="132.3" y="187.8">0201LF</text>
<text x="147.6" y="187.8">0201LF</text>
<text x="162.8" y="187.8">0201LF</text>
<text x="180.6" y="187.8">0201LF</text>
<text x="197.9" y="189.8">C83410-012</text>
<text x="198.4" y="187.8">0201LF</text>
<text x="221.2" y="187.8">0201LF</text>
<text x="343.4" y="199.4">IC</text>
<text x="315" y="273.6">QUARK DECOUPLING</text>
</g>
<g font-size="2.5">
<text x="38.1" y="17.8">8</text>
<text x="88.9" y="17.8">7</text>
<text x="139.7" y="17.8">6</text>
<text x="190.5" y="17.8">5</text>
<text x="240" y="17.8">4</text>
<text x="290.8" y="17.8">3</text>
<text x="341.6" y="17.8">2</text>
<text x="393.7" y="17.8">1</text>
<text x="341.8" y="31.8">QUARK_X1000_R1P2</text>
<text x="8.9" y="47">D</text>
<text x="421.6" y="49.6">D</text>
<text x="8.9" y="106.7">C</text>
<text x="421.6" y="106.7">C</text>
<text x="8.9" y="163.9">B</text>
<text x="421.6" y="163.9">B</text>
<text x="351.4" y="189.3">5 OF 5</text>
<text x="8.9" y="224.8">A</text>
<text x="421.6" y="224.8">A</text>
<text x="38.1" y="278.2">8</text>
<text x="87.6" y="278.2">7</text>
<text x="138.4" y="278.2">6</text>
<text x="189.2" y="278.2">5</text>
<text x="241.3" y="278.2">4</text>
<text x="292.1" y="278.2">3</text>
<text x="342.9" y="278.2">2</text>
<text x="395" y="278.2">1</text>
</g>
<g font-size="2.4">
<text x="304" y="264.2">INTEL CORPORATION</text>
<text x="359.9" y="267.8">DOCUMENT NUMBER:</text>
<text x="301.5" y="271.3">TITLE:</text>
<text x="359.9" y="272.6">REV:</text>
</g>
<text font-size="2.3" x="18.3" y="7.7">CR-9 : @GALILEO_LIB.GALILEO(SCH_1):PAGE9</text>
<g font-size="2.2">
<text x="304.3" y="266.2">2111 NE 25TH AVENUE</text>
<text x="304.3" y="268">HILLSBORO OR 97124</text>
</g>
</svg>
